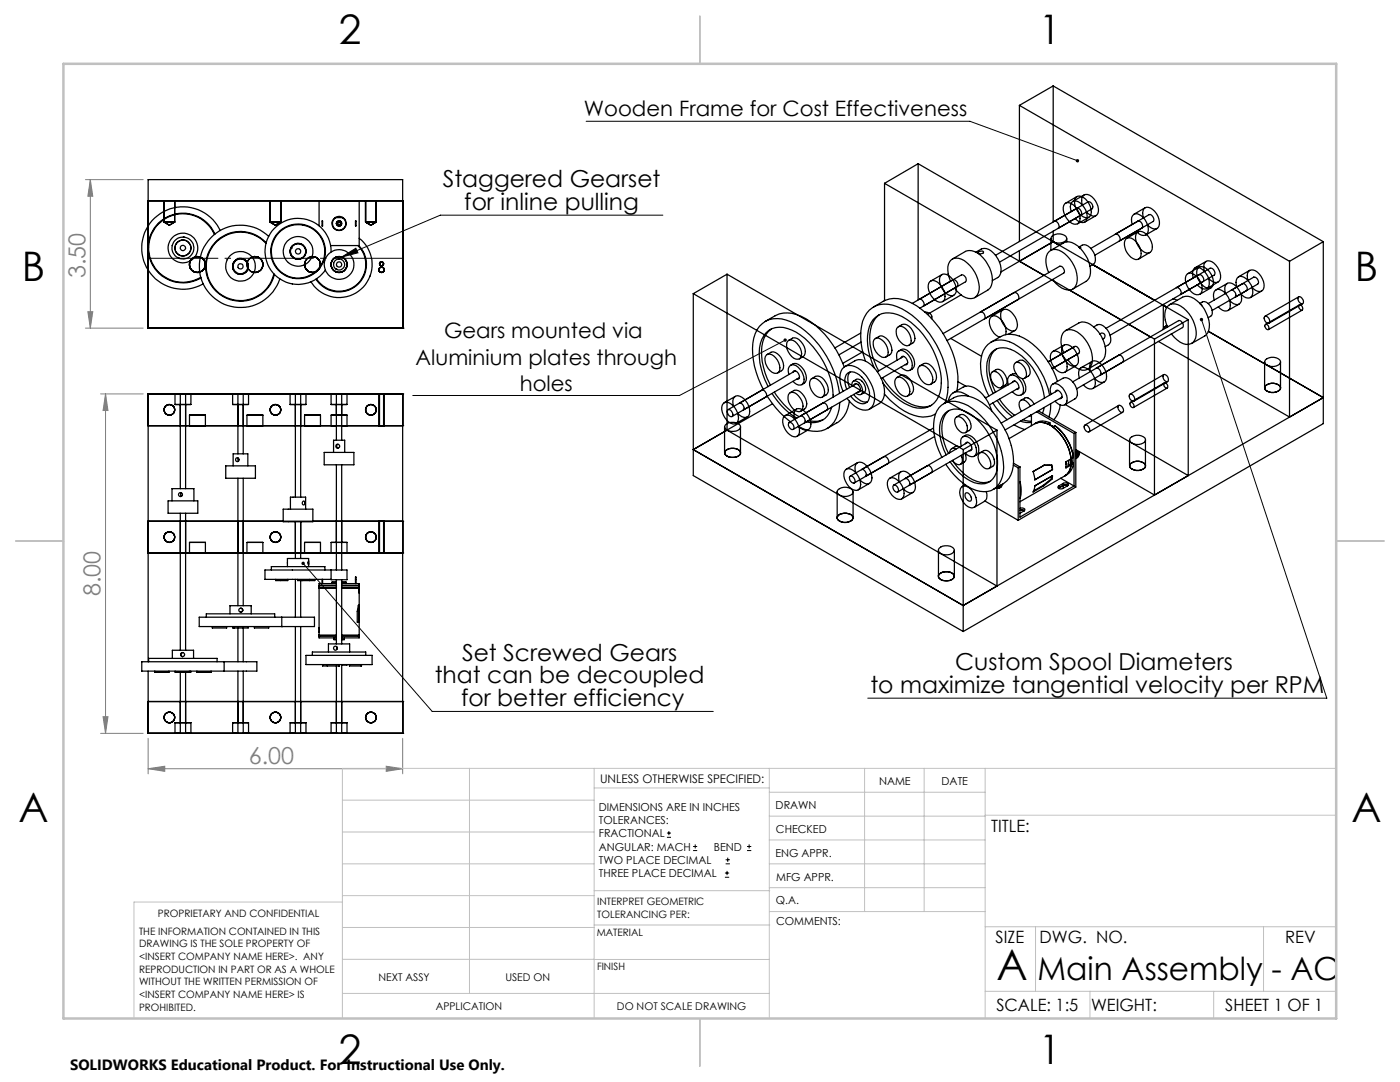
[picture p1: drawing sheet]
<svg xmlns="http://www.w3.org/2000/svg" width="279mm" height="216mm" viewBox="0 0 279 216" stroke-linecap="round" stroke-linejoin="round" font-family="sans-serif">
<g fill="none" stroke="#000" stroke-width=".25">
<path d="M210.2 17.1l53.9 31.1M210.2 17.1v27.2M210.2 17.1l-6.8 3.9M176.5 36.6l53.9 31.1M176.5 36.6v23.4M183.2 32.7l53.9 31.1M183.2 32.7v27.1M183.2 32.7l-6.7 3.9M203.4 21l54 31.1M203.4 21v27.2M214.7 39.4a1.63 1.63 0 0 1 2.3 .8 2.91 2.91 0 0 1 .6 2.9 1.4 1.4 0 0 1-2.2-.4 2.96 2.96 0 0 1-.7-3.3zM214.9 39.2l-2.2 1.3"/>
<path d="M216.4 38.9l-2.3 1.3M29.6 40.1h50.8M32.7 44.3h2.2zM32.7 40.1v4.2M34.9 40.1v4.2l-1.1 .6-1.1-.6M35.6 51.5h.1M36.6 47.3h.1M38 52.1a1.6 1.6 0 0 0 1 2.2 1.6 1.6 0 0 0 2-1.5M38.9 51.3a1.6 1.6 0 0 1 2.1 1.5M42.8 46.8a6.8 6.8 0 0 0-9.3-3.5 6.8 6.8 0 0 0-3 9.5 6.8 6.8 0 0 0 9.6 2.5M42.9 46.7a7 7 0 0 0-9.5-3.5 7 7 0 0 0-3 9.6 7 7 0 0 0 9.7 2.7M44 46a8.2 8.2 0 0 0-11.2-3.9 8.2 8.2 0 0 0-3.5 11.3 8.2 8.2 0 0 0 11.3 3.3"/>
<path d="M47 54.2v.1M48.3 51.7h.1M50.3 51.3a1.59 1.59 0 0 1 2.2 1.5M52.5 52.8a1.58 1.58 0 0 1-1.8 1.6M53.1 48.6a6.8 6.8 0 0 0-10.6 .5 6.8 6.8 0 0 0 2.6 10.2 6.8 6.8 0 0 0 9.5-4.7M53.1 48.4a7 7 0 0 0-10.7 .6 7 7 0 0 0 2.7 10.4 7 7 0 0 0 9.7-4.6M53.6 47.2a8.2 8.2 0 0 0-12.4 1.3 8.2 8.2 0 0 0 3.2 12.1 8.2 8.2 0 0 0 11.4-5M53.9 44.3h2.1zM53.9 40.1v4.2M56 40.1v4.2l-1 .6-1.1-.6M58.1 49.5h.1M60.3 51.4h.1"/>
<path d="M62.3 51.2a1.6 1.6 0 0 1 1.7 1.6M63.7 45v-4.9h8v8.9h-5.7M64 52.8a1.59 1.59 0 0 1-1.6 1.6 1.59 1.59 0 0 1-1.6-1.6M64.3 44.1h.1v1h-.1zM66.1 50.3a6.6 6.6 0 0 0-8.6-6.4 6.6 6.6 0 0 0-3.3 10.2 6.6 6.6 0 0 0 10.7-.2M66.9 43.4l.8-.2 .8 .2M66.9 43.4a1.41 1.41 0 0 0-.3 2.1 1.41 1.41 0 0 0 2.1 0 1.41 1.41 0 0 0-.2-2.1M66.9 43.4h.1M67 53.7h.1M67 43.4a1.34 1.34 0 0 0-.3 2 1.34 1.34 0 0 0 2 0 1.34 1.34 0 0 0-.4-2M67 43.4h1.3M67.6 51.7h.1"/>
<path d="M68.3 43.4h.2M70.9 44.1h.1v1h-.1zM71.4 49a5.3 5.3 0 0 1-.4 7.9 5.3 5.3 0 0 1-7.8-1.3M71.6 49a5.5 5.5 0 0 1-.6 8.1 5.5 5.5 0 0 1-7.9-1.4M71.7 47.6a6.6 6.6 0 0 1 .4 10.1 6.6 6.6 0 0 1-10-1.5M73 44.3h2.1zM73 40.1v4.2M75.1 40.1v4.2l-1.1 .6-1-.6M138.4 58.6v36.3l53.8 31.1M138.4 58.6l53.8 31.1M145.1 54.7l53.9 31.1M145.1 54.7v31.1"/>
<path d="M145.1 54.7l-6.7 3.9M183.5 59.7a.92 .92 0 0 1 .8 1.4M185.6 56.2a1.67 1.67 0 0 1 2.2 .8 2.9 2.9 0 0 1 .6 2.9 1.18 1.18 0 0 1-1.8 0 2.94 2.94 0 0 1-1-3.7zM187.8 54.9a1.62 1.62 0 0 1 2.3 .8 2.77 2.77 0 0 1 .5 2.9 1.39 1.39 0 0 1-2.1-.4 2.8 2.8 0 0 1-.7-3.3zM188 54.8l-2.3 1.3M189.7 56.1a4.4 4.4 0 0 1-.2-3.9 2.05 2.05 0 0 1 2.9-.2 6.9 6.9 0 0 1 3 5.9 1.79 1.79 0 0 1-2.7 1.5 6.1 6.1 0 0 1-2.2-1.9M190.1 51.7l2.6-1.5a3 3 0 0 1 3.5 1.3 6 6 0 0 1 1.7 5.4l-.2 .5-.6 .5-2.6 1.5M190.2 55.8a.92 .92 0 0 1 .8 1.4M190.4 58.9l-2.3 1.3M191.8 58.8l-6.7 3.9M194.8 50.3a2.28 2.28 0 0 1 3.5 .3 4 4 0 0 1 1.2 4.5l-1.5 .9M195.2 50.4a.77 .77 0 0 1 1.1-.1 .7 .7 0 0 1-1.1 .1z"/>
<path d="M198.7 50.9l18.4-10.6a.91 .91 0 0 1 .8 1.4l-18.4 10.6M202.4 58.4a.92 .92 0 0 1 .8 1.4l-6.7 3.8a.92 .92 0 0 0-.8-1.3M203.4 50v2.1M209.3 54.4a4 4 0 0 1 .1-4.2 2.28 2.28 0 0 1 3 .4 6.5 6.5 0 0 1 2.5 6 1.66 1.66 0 0 1-2.5 1.1 5.3 5.3 0 0 1-2.3-1.9M209.7 50l2.6-1.5a2.45 2.45 0 0 1 2.8 .6 6.5 6.5 0 0 1 2.4 6l-.5 .9-2.9 1.7M209.7 47.6v2.4M209.9 47.2a2.02 2.02 0 0 1 3 .2 1.37 1.37 0 0 1-1.8 1.1 1.22 1.22 0 0 1-1.3-1.1zM209.9 55.9l.4 .2M210.2 48.2l-10.4 6.1M210.2 48.2l1.2 .8M210.2 46.1v2.1M212.5 40.6a1.68 1.68 0 0 1 2.3 .9 2.77 2.77 0 0 1 .5 2.9 1.39 1.39 0 0 1-2.2-.5 2.84 2.84 0 0 1-.6-3.3z"/>
<path d="M212.9 47.6v.7M213.8 42.2a1.45 1.45 0 0 1 .6-2.1 2.75 2.75 0 0 1 2.5 2.3 1.59 1.59 0 0 1-.5 2 1.84 1.84 0 0 1-1.8-.8M214.9 41.6a.92 .92 0 0 1 .8 1.3l-4.5 2.6a.92 .92 0 0 0-.8-1.3M215.3 49.3a1.56 1.56 0 0 1 2.6 .5 2.52 2.52 0 0 1 .5 2.8l-.9 .5M215.3 49.4h.4l-.2 .2M216 40.9a1.42 1.42 0 0 1 .6-2.1 2.75 2.75 0 0 1 2.5 2.3 1.59 1.59 0 0 1-.5 2 1.84 1.84 0 0 1-1.8-.8M217.3 43.4l-2.2 1.3M217.7 49.6l11.6-6.8a.92 .92 0 0 1 .8 1.4l-11.6 6.7M218.7 43l-2.2 1.3M222.6 46.7l4.5-2.6a.92 .92 0 0 1 .8 1.4l-4.5 2.6a.92 .92 0 0 0-.8-1.4zM224.7 47.7a1.59 1.59 0 0 1 2.2 .8 2.85 2.85 0 0 1 .6 2.9 1.14 1.14 0 0 1-1.8 0 3.1 3.1 0 0 1-1-3.7zM226 44.8a1.34 1.34 0 0 1 1-2.1 3.3 3.3 0 0 1 2.1 3.7 1.19 1.19 0 0 1-2.1 0l-.2-.3"/>
<path d="M226.9 46.4a1.67 1.67 0 0 1 2.3 .8 2.77 2.77 0 0 1 .6 2.9 1.13 1.13 0 0 1-1.8 0 2.94 2.94 0 0 1-1.1-3.7zM227.1 46.2l-2.2 1.4M228.2 43.5a1.48 1.48 0 0 1 .6-2.2 3 3 0 0 1 2.3 4.1 1.49 1.49 0 0 1-2.1-.6M228.5 41.5l-2.2 1.3M229.5 50.4l-2.2 1.3M230.9 45.6l-2.2 1.3M234.1 59.7l.8 .2M236.9 54.7a1.68 1.68 0 0 1 2.2 .8 2.77 2.77 0 0 1 .6 3 1.39 1.39 0 0 1-2.2-.5 2.84 2.84 0 0 1-.6-3.3zM238.2 55.5a1.48 1.48 0 0 1 .6-2.2 3.2 3.2 0 0 1 2.4 3.8 1.19 1.19 0 0 1-2.1-.1l-.2-.2M239.1 53.4a1.63 1.63 0 0 1 2.3 .9 2.91 2.91 0 0 1 .6 2.9 1.39 1.39 0 0 1-2.2-.5 2.89 2.89 0 0 1-.7-3.3zM239.3 53.3l-2.2 1.3M240.1 56.2a.92 .92 0 0 0-.8-1.4l-4.5 2.6a.92 .92 0 0 1 .8 1.4"/>
<path d="M240.4 54.2a1.44 1.44 0 0 1 .6-2.2 3.2 3.2 0 0 1 2.5 3.8 1.23 1.23 0 0 1-2.1 0l-.2-.2M240.7 52.1l-2.2 1.3M241.7 57.4l-2.3 1.3M242.4 59.9l-.1-.2a1.31 1.31 0 0 1 .8-2 3.2 3.2 0 0 1 2.3 4 1.18 1.18 0 0 1-1.8-.1l-.5-.4M243.1 56.3l-2.2 1.3M244.6 58.6l-.1-.2a1.59 1.59 0 0 1 .5-1.9 2.85 2.85 0 0 1 2.8 2.6 1.33 1.33 0 0 1-.8 1.7 2 2 0 0 1-1.6-.9M244.9 56.6l-2.2 1.3M246.8 57.3a1.48 1.48 0 0 1 .6-2.2 3.2 3.2 0 0 1 2.5 3.8 1.19 1.19 0 0 1-2.1-.1l-.2-.2M248 56.6a.92 .92 0 0 1 .7 1.4l-2.2 1.3a.92 .92 0 0 0-.8-1.4M249.1 56a1.39 1.39 0 0 1 .6-2.1 2.75 2.75 0 0 1 2.5 2.3 1.59 1.59 0 0 1-.5 1.9 1.84 1.84 0 0 1-1.8-.7M249.4 53.9l-2.2 1.3M250.2 55.3l-9.1 5.3"/>
<path d="M250.2 55.3h.1M250.2 55.3a.92 .92 0 0 1 .8 1.4l-9.1 5.2M251.8 58.1l-2.2 1.3M257.4 52.1v31.1M259.2 59.2a.92 .92 0 0 1 .8 1.4 .92 .92 0 0 1-.8-1.4zM259.2 59.2l-6.8 3.9M264.1 48.2v36.3l-71.9 41.5M264.1 48.2l-6.7 3.9M29.6 78.6h.1M29.6 65.5h.1M29.6 65.5v-29.7h50.8v29.7M29.6 78.6h50.8"/>
<path d="M29.6 78.6v53.4M29.6 65.5h50.8M34.9 78.6h3.2h-1.1M34.9 78.6h1.1M34.9 78.6v2.1M36 78.6h1M36 78.6v18.9M37 78.6v18.9M38.1 78.6v2.1M46.4 78.6h3.2h-1.1M46.4 78.6h1.1M46.4 78.6v2.1"/>
<path d="M47.5 78.6v12M47.5 78.6h1M48.5 78.6v12M49.6 78.6v2.1M57.9 78.6h3.2h-1.1M57.9 78.6h1M57.9 78.6v2.1M58.9 78.6h1.1M58.9 78.6v20.6M60 78.6v20.6M61.1 78.6v2.1M66.1 78.6h3.2h-1.1"/>
<path d="M66.1 78.6h1M66.1 78.6v2.1M67.1 78.6h1.1M67.1 78.6v9.2M68.2 78.6v9.2M69.3 78.6v2.1M75.6 78.6h1.1zM75.6 78.6v6.3M75.7 78.6h.9zM75.7 78.6v6.3M76.6 78.6v6.3M76.7 78.6v6.3"/>
<path d="M80.4 78.6h.1M80.4 65.5h.1M80.4 78.6v67.7M146.8 79.1l-2.3 1.3M152 77.9a.92 .92 0 0 1 .8 1.3l-4.5 2.6a.9 .9 0 0 0-.7-1.3M152.3 77.7a15.6 15.6 0 0 1-1.9-10.2 4.7 4.7 0 0 1 6.6-3.6 16.7 16.7 0 0 1 9.2 9.6 17.3 17.3 0 0 1 1.3 5M152.7 64.1a6.3 6.3 0 0 1 6.2-1.3 17.2 17.2 0 0 1 9.6 10.4M153 70.8a1.31 1.31 0 0 1 1.8 .6 2.68 2.68 0 0 1 .7 2.8 1.11 1.11 0 0 1-1.8-.2 2.93 2.93 0 0 1-.9-2.9zM153.1 70.7l.7-.4a1.77 1.77 0 0 1 2.1 1.1 2 2 0 0 1 .1 2.6l-.8 .4M153.1 79.1l.1 .1a17.9 17.9 0 0 0 4.6 4.9M153.3 77.2a13.4 13.4 0 0 1-1.5-8.7 3.9 3.9 0 0 1 5.3-3 12.6 12.6 0 0 1 6.6 5.6 14.8 14.8 0 0 1 2.6 8.1M153.9 65.7a5.6 5.6 0 0 0-1.9 5.4 14.8 14.8 0 0 0 1.7 5.8"/>
<path d="M154.1 78.5l.3 .5a14.2 14.2 0 0 0 4.6 4.4M154.6 78.2l.3 .6a14.6 14.6 0 0 0 4.6 4.3M157.3 68a1.31 1.31 0 0 1 1.8 .6 2.26 2.26 0 0 1 .4 3 1.92 1.92 0 0 1-2.2-1.4 2.09 2.09 0 0 1 0-2.2zM157.4 67.9l.8-.4a1.75 1.75 0 0 1 2 1.1 1.81 1.81 0 0 1-.7 3M157.4 74.7a1.35 1.35 0 0 1 .6-1.9 2.73 2.73 0 0 1 2.4 2.4 1.08 1.08 0 0 1-.2 1.3 1.08 1.08 0 0 1-1.3 .2l-.6-.6M157.6 78.5a1.31 1.31 0 0 1 1.8 .5 2.26 2.26 0 0 1 .4 3.1 1.92 1.92 0 0 1-2.2-1.4 2.08 2.08 0 0 1 0-2.2zM157.7 78.4l.7-.5a1.75 1.75 0 0 1 2.1 1.2 1.81 1.81 0 0 1-.7 3M157.8 72.9a1.5 1.5 0 0 1 2.3 .5 2.68 2.68 0 0 1 .6 2.8l-.7 .6M158.3 74.3l.1-.3a1.11 1.11 0 0 1 1 1.6h-.4M158.7 74l-13.4 7.7M159.5 75.4l-13.4 7.7M161.9 75.6a1.63 1.63 0 0 1 2.1 1.1 1.89 1.89 0 0 1 .1 2.5 1.96 1.96 0 0 1-2.2-1.3 2.08 2.08 0 0 1 0-2.3z"/>
<path d="M162 75.6a1.64 1.64 0 0 1 2.8 .6 1.8 1.8 0 0 1-.7 3M168.3 78.1a4.9 4.9 0 0 1-.2-4.5 2.26 2.26 0 0 1 3.1-.2 7.5 7.5 0 0 1 3.3 6.7 1.94 1.94 0 0 1-2.9 1.5 5.8 5.8 0 0 1-2.5-2.1M168.6 73.1l2-1.1a2.74 2.74 0 0 1 3.1 .7 7.5 7.5 0 0 1 2.8 6.3 2.23 2.23 0 0 1-1 1.5l-2 1.1M169 77.7a2.81 2.81 0 0 1 .2-3.2 2.18 2.18 0 0 1 2.8 .7 4.6 4.6 0 0 1 1.3 4.8 1.7 1.7 0 0 1-2.6 0l-.9-.9M169.7 74.2a3 3 0 0 0-.2 3.1M170 77.1a.72 .72 0 0 1 .2-1 .72 .72 0 0 1 .9 .1 1.98 1.98 0 0 1 .8 2.5 .97 .97 0 0 1-1.1-.2M170.3 76.1l.6-.4a1.84 1.84 0 0 1 1.8 2.4l-.3 .3-.6 .3M170.4 78.7a2.87 2.87 0 0 0 2.7 1.5M170.4 76.8l.2-.2a1.07 1.07 0 0 1 1 1.6h-.4M170.9 76.6l-13.4 7.7M171.7 77.9l-13.4 7.8M171.8 66.5l-5.2 2.9"/>
<path d="M171.8 68.3l-4.4 2.5M172.2 70.2l-4 2.3M172.7 72.1a12.3 12.3 0 0 1-.2-8.8 4.7 4.7 0 0 1 6.6-2.1 17.5 17.5 0 0 1 9 10.1 12.4 12.4 0 0 1 .5 9.1M174.3 61.3a6.9 6.9 0 0 1 4.9-1.7 12.2 12.2 0 0 1 7.4 4.8 18.1 18.1 0 0 1 4.5 12.8l-.1 .8M174.5 73.4a10.9 10.9 0 0 1-.7-8.9 4 4 0 0 1 5.4-1.7 15.6 15.6 0 0 1 8.5 11.6 7.2 7.2 0 0 1-1.2 6 4.2 4.2 0 0 1-5.1 .5 12.7 12.7 0 0 1-5.2-4.5M174.6 67.6a1.81 1.81 0 0 1 2.2 1.2 1.76 1.76 0 0 1-.1 2.5 2.34 2.34 0 0 1-2.4-2.1 1.51 1.51 0 0 1 .3-1.6zM174.7 67.6l.7-.5a1.86 1.86 0 0 1 2.2 1.2 1.76 1.76 0 0 1-.8 2.9M175.5 62.8a5.4 5.4 0 0 0-1.9 4.9 14.3 14.3 0 0 0 1.8 6.3M176.1 75.4a13.1 13.1 0 0 0 6.6 5.6 4.5 4.5 0 0 0 3.2-.1M176.5 78.6a12.2 12.2 0 0 0 7.7 4.6 3.9 3.9 0 0 0 2.5-.6M178.9 75.4a1.78 1.78 0 0 1 2.2 1.2 1.81 1.81 0 0 1 0 2.5 2.11 2.11 0 0 1-2.2-1.6 1.9 1.9 0 0 1 0-2.1zM179 65.5a1.27 1.27 0 0 1 2.1 .5 2.57 2.57 0 0 1 .5 2.7 1.14 1.14 0 0 1-1.8-.4 2.72 2.72 0 0 1-.8-2.8z"/>
<path d="M179 75.3a1.58 1.58 0 0 1 2.5 .3 2.28 2.28 0 0 1 .4 3l-.7 .4M179 71.9a1.73 1.73 0 0 1 .4-1.9 2.27 2.27 0 0 1 2.5 1.9 1.34 1.34 0 0 1-.7 2.1 2.1 2.1 0 0 1-1.4-.8M179.3 65.2l.7-.4a1.84 1.84 0 0 1 2.1 1.2 1.76 1.76 0 0 1-.7 2.9M179.4 70l.4-.3a1.65 1.65 0 0 1 2 .9 2.5 2.5 0 0 1 .5 2.8l-.7 .5M179.8 71.4l.2-.3a1.1 1.1 0 0 1 .9 1.7h-.2M180.3 71.1l-5.2 3.1M181.1 72.5l-5.2 3M182.1 60.5l9.8-5.6a.92 .92 0 0 1 .8 1.3l-9.1 5.3M183.5 73.1a1.7 1.7 0 0 1 2.2 1.1 1.82 1.82 0 0 1 0 2.5 2.11 2.11 0 0 1-2.2-1.5 1.9 1.9 0 0 1 0-2.1zM183.6 73a1.58 1.58 0 0 1 2.5 .3 2.23 2.23 0 0 1 .4 2.9l-.8 .5M184.5 62.2h.1a1.28 1.28 0 0 1 1.3 1.1l-.1 .2M185.9 63.1v.5"/>
<path d="M188.2 66.6l23.3-13.5a.93 .93 0 0 1 .8 1.4l-23.3 13.4M189.7 67.5l6.2 3.6M190.2 78.4l2-1.1a3 3 0 0 1 3.3 .8 8.4 8.4 0 0 1 2.4 3.9M191.2 76.2l1.6 .8M193.3 79.1a2.63 2.63 0 0 0-3.5-.4l-.5 1.3M196.6 79.2l.1 .2M197.7 68.3a5.6 5.6 0 0 1 4.9-1.5 12.3 12.3 0 0 1 7.1 6.3l1.3 3M197.9 74.4a1.21 1.21 0 0 1 1.8 .7 1.59 1.59 0 0 1 .1 2.2 2 2 0 0 1-2.1-1.8v-.8zM198 74.2a1.46 1.46 0 0 1 1.5-.5 2.48 2.48 0 0 1 1.3 3l-1 .6M198.2 78.5a9.5 9.5 0 0 1-1-6.9 3.1 3.1 0 0 1 4.5-1.9 12.3 12.3 0 0 1 6.7 9.7M198.8 69.6a4.2 4.2 0 0 0-1.4 4.2 11.6 11.6 0 0 0 1.3 4.5M199 79.9a13.9 13.9 0 0 0 3 3.2"/>
<path d="M199.5 79.7a12.9 12.9 0 0 0 3 3.2M200 61.9a1.59 1.59 0 0 1 2.2 .9 2.55 2.55 0 0 1 .4 3.1 2.08 2.08 0 0 1-2.3-1.1 2.65 2.65 0 0 1-.3-2.9zM200.2 61.8l-2.3 1.3M200.7 66.8a3.3 3.3 0 0 0-2.3-3.8 1.29 1.29 0 0 0-.8 2 3.3 3.3 0 0 0 1.9 2.3M201.2 76.8a1.56 1.56 0 0 1 .4-1.9 2.76 2.76 0 0 1 2.7 3 .98 .98 0 0 1-.6 1 .98 .98 0 0 1-1.1-.3l-.6-.4M202 76.3l.1-.2a1.04 1.04 0 0 1 1.1 1.5l-.4 .1M202.5 72.5a1.29 1.29 0 0 1 1.9 .7 1.68 1.68 0 0 1 .1 2.3 2.17 2.17 0 0 1-2.1-2.7zM202.5 76l-5.8 3.4M202.6 65.9l-1.4 .8M202.7 72.4a1.46 1.46 0 0 1 1.4-.5 2.45 2.45 0 0 1 1.3 3l-.9 .6M202.8 74.6a1.34 1.34 0 0 0-1.3 .3M203.3 77.4l-5.8 3.4"/>
<path d="M203.8 79.9a1.46 1.46 0 0 1 1.4-.5l.7 .5 .5 .7M204 75.5v.1a2.33 2.33 0 0 1 .4 2.8l-.6 .4M209.2 72.2l5.3-3.1a.9 .9 0 0 1 .8 1.4l-5.3 3.1M209.5 78.8a15.2 15.2 0 0 0-8-10.6 3.9 3.9 0 0 0-5.7 3.4 13.1 13.1 0 0 0 1.5 7.4M209.8 78.7a1.47 1.47 0 0 1 .7-2.2 3.3 3.3 0 0 1 2.3 3.9 1.05 1.05 0 0 1-1.7 .1l-.5-.5M209.9 70.3a1.67 1.67 0 0 1 2.3 .8 2.55 2.55 0 0 1 .3 3.2 1.97 1.97 0 0 1-2.3-1.2 2.47 2.47 0 0 1-.3-2.8zM210.1 76.7l2.1-1.2a2.07 2.07 0 0 1 2.3 1.2 2.23 2.23 0 0 1 0 2.9l-2 1.2M210.6 78.2l.1-.2a1.07 1.07 0 0 1 1.1 1.4l-.3 .2M211.1 77.9l-11.3 6.5M211.9 79.3l-11.3 6.5M212.2 69a1.68 1.68 0 0 1 2.3 .8 2.77 2.77 0 0 1 .5 2.9 1.39 1.39 0 0 1-2.2-.5 2.84 2.84 0 0 1-.6-3.2zM212.3 70.4a4 4 0 0 1 .1-4.3 2.42 2.42 0 0 1 3.1 .5 6.6 6.6 0 0 1 2.4 6 1.86 1.86 0 0 1-3.1 .8l-1.1-.9-.6-.7"/>
<path d="M212.4 68.9l-2.3 1.2M212.7 66l2.6-1.5a2.5 2.5 0 0 1 2.8 .6 6.4 6.4 0 0 1 2.4 6l-.5 .9-2.9 1.7M214.1 76.2l21.1-12.2a.9 .9 0 0 1 .8 1.4l-21.1 12.2M214.7 73l-2.2 1.3M215.4 75.4v-.1a1.59 1.59 0 0 1 .5-2 2.52 2.52 0 0 1 2.5 2.1 1.93 1.93 0 0 1-.2 2.1 1.55 1.55 0 0 1-2-.7M217.7 74.1l-.1-.1a1.59 1.59 0 0 1 .5-2 2.32 2.32 0 0 1 2.3 1.6 2.21 2.21 0 0 1 0 2.6 1.58 1.58 0 0 1-2-.7M218 72.1l-2.3 1.3M218.3 65.2a1.45 1.45 0 0 1 2.3 .2 3.3 3.3 0 0 1 1 2.9l-.4 .5-.6 .4M218.8 73.5a.92 .92 0 0 1 .8 1.4M219.5 66.7a.55 .55 0 0 1 1 .1 .55 .55 0 0 1-.5 .8M220.3 76.2l-2.2 1.3M220.7 65.5l20.8-12a.92 .92 0 0 1 .8 1.4l-20.8 12"/>
<path d="M223.3 70.9a.92 .92 0 0 1 .7 1.3M225.3 64.7l4.3 2.5M225.5 78.7a.92 .92 0 0 1 .8 1.3 .92 .92 0 0 1-.8-1.3zM230.4 67.7v31.1M231.2 68.1l26.2 15.1M232.2 60.7v5M232.2 60.7l.7 .6-.9-.4M232.2 74.8a.92 .92 0 0 1 .8 1.3 .92 .92 0 0 1-.8-1.3zM232.2 74.8l-6.7 3.9M232.3 65.3l.6-.3a.95 .95 0 0 0-.7 .7zM232.3 76.4a.67 .67 0 0 1 .6 1 .69 .69 0 0 1-.6-1zM232.3 76.4l-6.7 3.9"/>
<path d="M232.9 77.4l-6.7 3.9M233 65.3a3.9 3.9 0 0 1 .1-4.3 2.35 2.35 0 0 1 3.1 .5 6.6 6.6 0 0 1 2.4 6 1.89 1.89 0 0 1-3.1 .8l-1.7-1.7M233 76.1l-6.7 3.9M233.4 60.8l2.6-1.5a2.5 2.5 0 0 1 2.8 .7 6.9 6.9 0 0 1 2.5 5.3 2.1 2.1 0 0 1-.8 1.7l-2.7 1.5M237.1 63.8l-6.7 3.9M237.1 63.8v31.1M239.5 60.5a1.19 1.19 0 0 1 1.9 .4 1.7 1.7 0 0 1 .2 2.2l-.5 .3M239.5 60.7h.2l.1 .3M241.2 66.1l22.9 13.2M247.3 60.7l-2.2 1.2M252.4 72.2v5.2M252.4 63.1a.92 .92 0 0 1 .9 1.4 .92 .92 0 0 1-.9-1.4z"/>
<path d="M252.4 64.8a.56 .56 0 0 1 .7 .3 .56 .56 0 0 1-.1 .7l-.4-.4zM252.6 77a2.07 2.07 0 0 1 3 .3 1.43 1.43 0 0 1-1.9 1 1.22 1.22 0 0 1-1.3-1zM252.6 71.8a2.07 2.07 0 0 1 3 .3 1.43 1.43 0 0 1-1.9 1 1.22 1.22 0 0 1-1.3-1zM255.6 72.2v5.2M259.2 61a.56 .56 0 0 1 .7 .2 .56 .56 0 0 1-.1 .7l-.5-.4zM259.3 60.9l-6.7 3.8M259.9 61.9l-6.7 3.9M260 60.6l-6.7 3.9M264.1 79.3l-71.9 41.5M264.1 79.3l-6.7 3.9M29.6 84.9h.1M29.6 84.9h50.8"/>
<path d="M33.5 99.9h6v2.5h-6zM34.3 99.9v-2.4h4.4v2.4M34.9 80.7h3.2zM36 84.9h1M36.2 98.4l-.1 .2 .1 .4M37.8 82.8h3.2zM37.8 84.9h3.2zM37.8 82.8v2.1M41 82.8v2.1M45 93h6v2.4h-6zM46.4 80.7h3.2zM46.5 93v-2.4h3v2.4"/>
<path d="M47.5 84.9h1M47.5 95.4v25.5M47.6 91.4v.6M48.5 95.4v25.5M49.3 82.8v2.1M49.3 82.8h3.2zM49.3 84.9h3.2zM52.5 82.8v2.1M57.9 80.7h3.2zM58.9 84.9h1.1M60.8 82.8h3.2zM60.8 84.9h3.2z"/>
<path d="M60.8 82.8v2.1M64 82.8v2.1M64.7 90.3h5.9v2.4h-5.9zM66.1 80.7h3.2zM66.1 82.8v2.1M66.1 82.8h3.2zM66.6 90.3v-2.5h2.2v2.5M67.1 84.9h-1h3.2M67.1 92.7v21M67.5 88.7a.43 .43 0 0 0-.3 .3 .43 .43 0 0 0 .3 .4M68.2 84.9h1.1M68.2 92.7v21"/>
<path d="M69.3 82.8v2.1M75.6 84.9h1.1zM75.7 84.9h.9zM80.4 84.9h.1M138.4 89.7l53.8 31.1M144.4 80.5a1.28 1.28 0 0 1 1.8 .4 3.1 3.1 0 0 1 1 3.3 1.12 1.12 0 0 1-1.8 0 3 3 0 0 1-1-3.7zM144.6 85.2v5.1M144.8 90a2.11 2.11 0 0 1 3 .2 1.38 1.38 0 0 1-1.9 1.1 1.2 1.2 0 0 1-1.3-1.1zM144.8 84.8a2.11 2.11 0 0 1 3 .2 1.38 1.38 0 0 1-1.9 1.1 1.2 1.2 0 0 1-1.3-1.1zM145.1 85.8l53.9 31.1M145.1 85.8l-6.7 3.9M145.3 81.8a.92 .92 0 0 1 .8 1.3 .92 .92 0 0 1-.8-1.3z"/>
<path d="M146.4 81.1v-.1a1.31 1.31 0 0 1 .8-2 3.2 3.2 0 0 1 2.2 3.9 1.18 1.18 0 0 1-1.8 0l-.4-.4M147.8 85.2v5.1M149.2 83.2l-2.3 1.3M154.2 80.6l-15.8 9.1M156.5 83.1a1.61 1.61 0 0 1 2.3 .8 2.77 2.77 0 0 1 .5 2.9 1.07 1.07 0 0 1-1.7-.1 2.9 2.9 0 0 1-1.1-3.6zM157.5 84.3a.91 .91 0 0 1 .8 1.4 .91 .91 0 0 1-.8-1.4zM158.6 83.6v-.1a1.29 1.29 0 0 1 .8-2 3.2 3.2 0 0 1 2.2 4 1.39 1.39 0 0 1-2.2-.5M159 81.6l-2.3 1.3M159.7 83l4.5-2.6a.92 .92 0 0 1 .8 1.4l-4.5 2.6a.92 .92 0 0 0-.8-1.4zM161.3 85.8l-2.2 1.3M164.3 83.7a4.2 4.2 0 0 1-2.9 .2M166 81.2a3.9 3.9 0 0 1-5.1 3"/>
<path d="M167.1 98.1v5.2M167.3 97.7a2.02 2.02 0 0 1 2.9 .3 1.37 1.37 0 0 1-1.8 1.1 1.28 1.28 0 0 1-1.3-1.1zM167.6 80.3a5.9 5.9 0 0 1-3 5.4 6.3 6.3 0 0 1-5.3-.6M168.7 93.8a1.6 1.6 0 0 1 2.3 .8 2.91 2.91 0 0 1 .6 2.9 1.4 1.4 0 0 1-2.2-.5 2.87 2.87 0 0 1-.7-3.2zM169.5 80a5.6 5.6 0 0 1-2.5 4.3l-1.9 1.2M169.6 95.1l.2-.1a.93 .93 0 0 1 .6 1.4l-.4-.1a.98 .98 0 0 1-.4-1.2zM170.3 98.1v5.2M170.8 94.4l-.1-.2a1.29 1.29 0 0 1 .9-2 3.2 3.2 0 0 1 2.2 4 1.14 1.14 0 0 1-1.8-.1l-.4-.4M171.1 92.3l-2.2 1.3M171.9 93.7l4.5-2.6a.92 .92 0 0 1 .8 1.4l-4.5 2.6a.92 .92 0 0 0-.8-1.4zM173.5 96.4l-2.2 1.4M177.4 95.6a1.28 1.28 0 0 1 1.9 .4 3.1 3.1 0 0 1 .9 3.3 1.4 1.4 0 0 1-2.2-.5 2.87 2.87 0 0 1-.6-3.2z"/>
<path d="M178.3 96.9l.1-.1a.9 .9 0 0 1 .7 1.4 .94 .94 0 0 1-.8-1.3zM179.5 96.2l-.1-.2a1.65 1.65 0 0 1 .5-1.9 2.22 2.22 0 0 1 2.3 1.5 2.14 2.14 0 0 1 0 2.6 1.91 1.91 0 0 1-1.9-.7M179.8 94.1l-2.2 1.3M182.2 98.2l-2.2 1.4M185.9 94.3a.92 .92 0 0 0-.8-1.4l-4.5 2.6a.92 .92 0 0 1 .8 1.4M186.3 85.4l-16.6 9.6M186.5 87.1l-16 9.3M188 91.3a12.3 12.3 0 0 1-1.3-8.6 3.8 3.8 0 0 1 5.6-2.2 14.8 14.8 0 0 1 7.9 13.7 4.1 4.1 0 0 1-3.1 3.9 7.1 7.1 0 0 1-5.8-2.4l-1.6-1.7-.9-1.4M188.3 80.5a6.4 6.4 0 0 1 4.3-1.5 10.3 10.3 0 0 1 6.6 4.5 14.7 14.7 0 0 1 3 9.5 4.4 4.4 0 0 1-2 3.5l-1.9 1.1M188.8 90.8a8.9 8.9 0 0 1-.9-7.3 3.2 3.2 0 0 1 4.7-1.4 12.3 12.3 0 0 1 6.4 11.5 3.2 3.2 0 0 1-4.6 2.7 10.3 10.3 0 0 1-4.8-4.2M189.4 81.9a4.7 4.7 0 0 0-1.4 4.7 12.3 12.3 0 0 0 1.3 3.9M190.2 92a8.7 8.7 0 0 0 6.1 4.3l1.3-.3"/>
<path d="M190.7 83.4a1.23 1.23 0 0 1 1.8 .6 1.66 1.66 0 0 1 .2 2.3 1.69 1.69 0 0 1-1.9-1.2 1.9 1.9 0 0 1-.1-1.7zM190.8 89.6a.79 .79 0 0 0-.9-.1 .79 .79 0 0 0-.4 .8M190.9 83.2l.7-.4a1.92 1.92 0 0 1 2.1 1.7 1.13 1.13 0 0 1-.3 1.4l-.7 .4M191.5 89.2l-.6-.2-1 .5M191.8 90.8a1.2 1.2 0 0 1-.4 1.9 1.85 1.85 0 0 1-1.3-.8M191.8 89v-.1a1.41 1.41 0 0 1 .6-1.8 2.87 2.87 0 0 1 2.5 2.7 1.05 1.05 0 0 1-.5 1.3 1.05 1.05 0 0 1-1.4-.3l-.3-.4M191.9 97.2a1.81 1.81 0 0 1 2.3 1 2.66 2.66 0 0 1 .4 2.9 1.58 1.58 0 0 1-2.2-.7 2.61 2.61 0 0 1-.5-3.2zM192.2 87.1a1.46 1.46 0 0 1 2.2 .4 2.57 2.57 0 0 1 .6 3.2l-.6 .4M192.2 89.7v36.3M192.6 90.4a1.59 1.59 0 0 1-.2 1.8l-.7 .4M192.7 88.5l.2-.2a1.1 1.1 0 0 1 .8 1.6h-.2M192.7 96.7l-.7 .4"/>
<path d="M192.8 98.4a1.11 1.11 0 0 1 .9 1.6 1.08 1.08 0 0 1-.9-1.6zM193.1 88.3l-14.7 8.5M194 89.6l-14.9 8.6M195.4 90.6a.94 .94 0 0 1 1.5 .2 2.31 2.31 0 0 1 .7 2.5 .94 .94 0 0 1-1.6-.3 2.31 2.31 0 0 1-.6-2.4zM195.6 90.3l.7-.4a1.69 1.69 0 0 1 1.9 1.3 1.62 1.62 0 0 1-.1 1.9l-.7 .4M196.6 100l6.6 3.8M196.8 98.1a1.71 1.71 0 0 1-.3 1.9l-2.1 1.2M198.2 80.4a14.5 14.5 0 0 0 2.8 3.3M199 85.8l-6.8 3.9M199 85.8v31.1M199.7 96.8a.65 .65 0 0 1-.9 .6 .6 .6 0 0 0 .9-.6M200.1 96.6l-.3 .5-.4 .3"/>
<path d="M202.2 92.8l1 .5M202.2 92.4l1.4 .8M202.4 84.8l2.1 .9M203.2 93.3v10.5M203.6 96.1v.2a6 6 0 0 1 0 3.2M203.6 93.2l-.4 .1M203.6 93.2v10l10.7-6.2M203.7 84a4.1 4.1 0 0 0 2.1 .3M204.1 83.7l1.7 .4M205.6 83l.2-.2v2.1M205.6 81.1l-.1-.3a1.68 1.68 0 0 0-1.7-1 1.64 1.64 0 0 0 0 2.3M205.7 82.8l-.3 .2"/>
<path d="M206.6 84.5a2.79 2.79 0 0 1 2.6 .1M206.6 84.5l-5.2 3M206.9 82.2l7.4 4.3M207.2 82l7.5 4.3M208.1 96.9h.2M208.3 92.9h.1M208.4 92.9l-2.2 1.2M208.4 81.3l-.3 1.1M209.2 84.6l.7 .5M209.2 84.6h.1M209.3 84.6l.7 .5M209.4 84.3l-.4 .3a2.69 2.69 0 0 0-2.4-.1"/>
<path d="M209.4 84.3l.1 .5M209.4 84.3a2.73 2.73 0 0 0-2.8 .2M209.5 92.8l-1.1 .1M209.7 80.6v1.1l-.4 1.5M209.8 95.6h.1M209.8 92.8l.2 .9M209.9 85.1a9.4 9.4 0 0 1 3.9 6.4l-1.1 .6v1.3l1.1-.6M209.9 95.6l-1.6 1.3M209.9 85.1l.2 .1M210 94.9l-.1 .7M210 94.9l-3.5 2-.3 1.3 2.1-1.3M210 93.7l-3.5 2-.3-1.6"/>
<path d="M210 93.7l-.1-.9h-1.5l-2.2 1.3M210 94.9l-.2 .6-1.6 1.3-1.9 1.2M210.1 85.2h.1M210.1 85.2a9.1 9.1 0 0 1 3.6 7.7 2.66 2.66 0 0 1-1.2 2M210.5 84.9a9.9 9.9 0 0 1 3.7 6.4M210.5 84.9a9.3 9.3 0 0 1 3.7 6.4M210.5 84.9l-.4 .3M211.3 97.4l1.1-.6 .7 .1-.2-.1a1.81 1.81 0 0 0-1.6 .6zM211.3 97.4h-.1M211.3 97v.5M211.6 80.8a4.9 4.9 0 0 1-1.3 2.9M211.7 95.4l2.6 1.6"/>
<path d="M212.2 96.4h.7l.3 .3-.2 .2-1.1 .6h-.6l-.2-.3 .2-.2M212.2 96.4l-.9 .6M212.2 96.4v1M212.5 94.9l-8.9 5.2M212.6 80.7l24.5 14.2M212.8 92.6h.1M212.8 92.1v.5M212.8 92.6h-.1M213.3 91.9v1M213.6 91.7v1M213.6 92.7l-.9 .5M213.6 92.7l.2 .1"/>
<path d="M213.8 92.8a2.69 2.69 0 0 1-1.3 2.1M214 92.3l.2 .2M214.2 91.3l-.2 .1v1.3l.2-.2M214.2 92.5a2.87 2.87 0 0 1-1.7 2.4M214.3 86.5v10.5M214.7 86.3v10.9l-11.5 6.6M214.7 86.3l-.4 .2M214.7 89.7l15.7 9.1M214.8 90.1l.5 .1M214.8 90.1l-.1 .1M214.8 90.1l.1 .1M214.9 90.2h.4a.87 .87 0 0 1-.6 1.3"/>
<path d="M214.9 90.2l-.2 .1M215.1 90.5l-.1 .3-.3 .3a.35 .35 0 0 0 .4-.2 .35 .35 0 0 0-.1-.4l-.3 .3M216.5 84.8a.92 .92 0 0 1 .8 1.4 .92 .92 0 0 1-.8-1.4zM223.1 81l.2-.1a.92 .92 0 0 1 .7 1.4 .96 .96 0 0 1-.9-1.3zM223.3 80.9l-6.8 3.9M224 82.3l-6.7 3.9M225.4 87.8v5.2M225.6 92.5a2.06 2.06 0 0 1 3 .3 1.43 1.43 0 0 1-1.8 1.1 1.28 1.28 0 0 1-1.3-1.1zM225.6 80.3a.69 .69 0 0 1 .6 1 .69 .69 0 0 1-.6-1zM225.6 87.3a2.06 2.06 0 0 1 3 .3 1.43 1.43 0 0 1-1.8 1.1 1.28 1.28 0 0 1-1.3-1.1zM228.6 87.8v5.2M237.1 94.9l-6.7 3.9"/>
<path d="M29.6 104h.1M29.6 110.3h.1M29.6 104h50.8M29.6 110.3h50.8M36 110.3h1M36 104h1M36 102.4v27.4M37 102.4v27.4M37.8 110.3h3.2zM37.8 108.2h3.2zM37.8 108.2v2.1M41 108.2v2.1"/>
<path d="M47.5 110.3h1M47.5 104h1M49.3 108.2v2.1M49.3 110.3h3.2zM49.3 108.2h3.2zM52.5 108.2v2.1M54.2 113.7v-.6h10.6v.6M55 115.6v.3h2.4v-.3M56.5 101.6h5.9v2.5h-5.9zM57.4 113.1v-1.7h4.2v1.7M58 101.6v-2.4h3v2.4M58.9 110.3h1.1"/>
<path d="M58.9 104.1v7.3M58.9 115.6v7.6M59.4 115.6v.3h2.4M60 104.1v7.3M60 115.9v7.3M60.5 100a.34 .34 0 0 1 .4 .4 .34 .34 0 0 1-.5 .3l-.1-.4zM60.8 108.2h3.2zM60.8 110.3h3.2zM60.8 108.2v2.1M61.6 111.9v.8l-.1-.4zM61.8 115.6v.3M62.8 115.6v.3h-1"/>
<path d="M63.7 117.3h3.4M63.7 116.8h3.4M63.7 116.9h3.5M63.7 116.9v.2M63.8 116.8l-.1 .1M64 108.2v2.1M64.3 115.6h.1M64.3 115.6v.9M64.4 115.6v.9M66.1 113.7h-13.2v1.9h13.2M66.1 113.7h3.2v2h-3.2zM66.1 108.2v2.1"/>
<path d="M66.1 108.2h3.2zM66.3 116.2h.8M66.3 116.2v.3M67.1 116.1l-.8 .1M67.1 110.3h-1h3.2M67.1 104h1.1M67.1 116.5h-3.4v10.8h3.4M67.1 115.7v12.8M68.2 116.9h3.4M68.2 117.3h3.5M68.2 116.1l.9 .1M68.2 117.3h3.4l.1 1"/>
<path d="M68.2 110.3h1.1M68.2 116.2h.9M68.2 116.5h3.5v10.8h-3.5M68.2 115.7v12.8M68.2 116.8h3.5M69.1 116.2v.3M69.3 108.2v2.1M70.9 115.6v-.5h.1v.5M70.9 115.6h.1M70.9 115.6v.9M71 115.6v.9M71.5 116.8l.1 .1"/>
<path d="M71.6 116.9l.1 .2M75.6 110.3h1.1zM75.6 104h1.1zM75.6 104v6.3M75.7 110.3h.9zM75.7 104h.9zM75.7 104v6.3M76.6 104v6.3M76.7 104v6.3M80.4 104h.1M80.4 110.3h.1M167.3 102.9a2.02 2.02 0 0 1 2.9 .3 1.37 1.37 0 0 1-1.8 1 1.28 1.28 0 0 1-1.3-1z"/>
<path d="M187.3 109.8v5.2M187.4 114.6a2.1 2.1 0 0 1 3 .2 1.36 1.36 0 0 1-1.8 1.1 1.21 1.21 0 0 1-1.3-1.1zM187.4 109.4a2.1 2.1 0 0 1 3 .2 1.36 1.36 0 0 1-1.8 1.1 1.21 1.21 0 0 1-1.3-1.1zM190.5 109.8v5.2M199 116.9l-6.8 3.9M203.6 101.4h.6l.3 .3-.9 .7M204.4 101.9l-.5-.2-.3 .1h.3l.5 .1M29.6 140h.1M29.6 133.9v12.4M29.6 140h50.8M29.7 132v-.6h13.6v.6M30.9 133.9v.3h2.8v-.3"/>
<path d="M34.4 131.4v-1.6h4.2v1.6M35 133.9v.3h2.8M36 140h1M36 134.2v12.1M36.5 130.2a.41 .41 0 0 0-.4 .4 .41 .41 0 0 0 .4 .4M37 134.2v12.1M37.8 133.9v.3M38.1 133.9v.3h-.3M39.3 133.9v.3h2.8v-.3M41.2 123.2v-.7h13.6v.7M42.4 125v.3h2.8v-.3M44.7 132h6.6v1.9h-6.6"/>
<path d="M44.7 132h-16.4v1.9h16.4M44.7 132v1.9M45.9 122.5v-1.6h4.2v1.6M46.5 125v.3h.2M46.7 125v.3M47.5 140h1M47.5 125.3v6.7M47.5 133.9v12.4M48 121.4a.39 .39 0 0 1 .4 .3 .39 .39 0 0 1-.4 .4M48.5 125.3v6.7M48.5 133.9v12.4M49.5 125v.3h-2.8"/>
<path d="M50.8 125v.3h2.8v-.3M56.2 125h.1M56.2 123.2h6.6v1.8h-6.6M56.2 123.2h-16.4v1.8h16.4M56.2 123.2v1.8M58.9 140h1.1M58.9 125v21.3M60 125v21.3M61.1 130.8h13.2v1.8h-13.2zM62.3 130.8v-.7h10.7v.7M63.7 125.3v.8M63.7 127h3.4"/>
<path d="M64.4 132.6v.3h.9M65.3 132.6v.3M65.5 130.1v-1.6h4.3v1.6M66.6 127.6h.5M66.6 127.3v.3M67.1 126.7h-3.4l.2 .3M67.1 140h1.1M67.1 132.9v13.4M67.2 129.1v.5M67.7 132.6v.3h-2.4M68.2 126.7h3.5l-.3 .3M68.2 127.6h.5"/>
<path d="M68.2 132.6v13.7M68.2 127h3.5M68.7 127.6h-.5M68.7 127.3v.3M69.3 132.6l-1.1 .1M69.7 132.6v.3h2.4v-.3M71.5 120.8h.1v3.3h-.3v-2.1zM80.4 140h.1M29.6 146.3h.1M29.6 146.3h50.8M34.9 144.2h3.2zM34.9 144.2v2.1"/>
<path d="M36 146.3h1M36 146.3h-1.1h3.2M37 146.3h1.1M38.1 144.2v2.1M46.4 144.2h3.2zM46.4 144.2v2.1M47.5 146.3h-1.1h3.2M47.5 146.3h1M48.5 146.3h1.1M49.6 144.2v2.1M57.9 144.2v2.1M57.9 144.2h3.2z"/>
<path d="M58.9 146.3h1.1M58.9 146.3h-1h3.2M60 146.3h1.1M61.1 144.2v2.1M66.1 144.2v2.1M66.1 144.2h3.2zM67.1 146.3h1.1M67.1 146.3h-1h3.2M68.2 146.3h1.1M69.3 144.2v2.1M80.4 146.3h.1"/>
<circle cx="36.5" cy="49.5" r="2.19"/>
<circle cx="36.5" cy="49.5" r=".54"/>
<circle cx="36.5" cy="49.5" r="1.58"/>
<circle cx="36.5" cy="49.5" r="2.97"/>
<circle cx="39.4" cy="52.8" r="1.59"/>
<circle cx="48" cy="53.1" r="1.47"/>
<circle cx="48" cy="53.1" r="2.97"/>
<circle cx="48" cy="53.2" r=".52"/>
<circle cx="48" cy="53.1" r="1.58"/>
<circle cx="50.9" cy="52.8" r="1.58"/>
<circle cx="59.5" cy="50.2" r=".53"/>
<circle cx="59.5" cy="50.1" r="1.59"/>
<circle cx="59.5" cy="50.2" r="5.3"/>
<circle cx="59.5" cy="50.2" r="5.5"/>
<circle cx="59.5" cy="50.2" r="1.51"/>
<circle cx="59.5" cy="50.2" r="2.97"/>
<circle cx="62.4" cy="52.8" r="1.58"/>
<circle cx="67.7" cy="52.8" r="2.96"/>
<circle cx="67.7" cy="44.6" r=".35"/>
<circle cx="67.7" cy="52.8" r="1.58"/>
<circle cx="67.7" cy="52.8" r="1.1"/>
<circle cx="67.7" cy="52.8" r="1.59"/>
<circle cx="67.7" cy="44.6" r=".28"/>
<circle cx="67.7" cy="44.6" r=".54"/>
<circle cx="67.7" cy="52.8" r=".53"/>
<circle cx="76.1" cy="53.8" r=".54"/>
<circle cx="76.1" cy="52.7" r=".4"/>
<circle cx="33.8" cy="81.8" r="1.06"/>
<circle cx="36" cy="98.7" r=".4"/>
<circle cx="47.4" cy="91.7" r=".37"/>
<circle cx="55" cy="81.8" r="1.06"/>
<circle cx="67.4" cy="89" r=".39"/>
<circle cx="74" cy="81.8" r="1.06"/>
<circle cx="33.8" cy="107.2" r="1.06"/>
<circle cx="55" cy="107.2" r="1.06"/>
<circle cx="74" cy="107.2" r="1.06"/>
<circle cx="36.4" cy="130.6" r=".4"/>
<circle cx="48.1" cy="121.8" r=".4"/>
<circle cx="66.9" cy="129.3" r=".38"/>
<circle cx="33.8" cy="143.2" r="1.06"/>
<circle cx="55" cy="143.2" r="1.06"/>
<circle cx="74" cy="143.2" r="1.06"/>
</g>
<g fill="none" stroke="#000" stroke-width=".2">
<path d="M117 24.2h76.6l21.4 7.9M68.2 51.3l2.8-1.8 .4 .9zM132.3 42.9h-44.4l-19.7 8.4M156.7 67.9l-21.1 11h-53.2M239.8 63.7l25 75.6h-91.6M60.5 112.4l25.8 29.6h56M133.1 167.1h.8M133.1 166.2h.8M133.5 165.8v.9M138.3 169.7h.8M138.3 168.9h.8M138.7 168.5v.8"/>
<path d="M144.7 175h.8M144.7 174.2h.8M144.8 172.4h.9M144.8 171.6h.9M145.1 173.8v.8M145.2 171.1v.9M149.1 169.7h.8M149.1 168.9h.8M149.5 168.5v.8"/>
</g>
<g fill="none" stroke="#808080" stroke-width=".2">
<path d="M17 35.8h11.6M18 35.8l.5 3.4h-1zM18 35.8v29.7M17 65.5h11.6M17.5 62.2h1l-.5 3.3zM20.1 78.6h8.5M21.1 78.6l.5 3.3h-1zM21.1 78.6v67.7M20.1 146.3h8.5M20.6 143h1l-.5 3.3zM29.6 153.4l3.3-.5v1zM29.6 147.3v7.1"/>
<path d="M29.6 153.4h50.8M77.1 152.9l3.3 .5-3.3 .5zM80.4 147.3v7.1"/>
</g>
<path d="M29.6 51.5h50.8" fill="none" stroke="#000" stroke-width=".2" stroke-dasharray="15.2 1.3 1.3 1.3" stroke-dashoffset="1.3" stroke-linecap="butt"/>
<g fill="none" stroke="#c0c0c0" stroke-width=".2">
<path d="M68.3 159.7h50.3M93.7 153.3v44.9M118.6 153.3v49.9M118.6 157.2h34.9M153.5 153.3v49.9M153.5 158.1h43.1M172.5 153.3v28.6M184.4 153.3v28.6M196.6 153.3v49.9M266.7 153.3h-198.4v49.9M68.3 178.7h50.3M68.3 172.4h50.3"/>
<path d="M68.3 166h50.3M68.3 180h-41.6v23.2M118.6 177.7h35M153.5 167.6h43.1M153.5 162.8h43.1M153.5 172.4h43.1M153.5 177.1h43.1M196.6 162.7h70.1M68.3 198.2h85.2M68.3 191.4l85.2 .1M68.3 185.1h50.3M118.6 184.6h35"/>
<path d="M153.6 181.9h43M196.6 197.8h70.1M196.6 184.9h70.1M206.7 184.9v12.9M217.5 197.8v5.4M242.2 197.8v5.4M252.2 184.9v12.9"/>
</g>
<path d="M139.7 3.2v9.5M3.1 107.9h9.6M266.7 107.9h9.5M139.7 203.2v9.6" fill="none" stroke="#c0c0c0" stroke-width=".25"/>
<path d="M12.7 12.7h254v190.5h-254z" fill="none" stroke="#c0c0c0" stroke-width=".5"/>
<g fill="#000">
<path d="M156.4 67.7a.34 .34 0 0 0 .3 .5 .34 .34 0 0 0 .3-.5l-.3 .2 .3-.2a.33 .33 0 0 0-.6 0zM214.8 31.9a.34 .34 0 0 0 .1 .5 .34 .34 0 0 0 .4-.2l-.3-.1 .3 .1a.34 .34 0 0 0-.1-.4 .34 .34 0 0 0-.4 .1z"/>
<path d="M60.3 112.1a.34 .34 0 0 0 0 .6 .34 .34 0 0 0 .5-.2 .34 .34 0 0 0-.4-.4l.1 .3zM68.2 51.3l2.8-1.8 .4 .9zM239.5 63.6a.35 .35 0 0 0 .2 .5 .35 .35 0 0 0 .4-.4 .35 .35 0 0 0-.4-.3l.1 .3-.1-.3z"/>
</g>
<g fill="#808080">
<path d="M77.1 152.9l3.3 .5-3.3 .5zM29.6 153.4l3.3-.5v1z"/>
<path d="M21.1 78.6l.5 3.3h-1zM20.6 143h1l-.5 3.3zM18 35.8l.5 3.4h-1zM17.5 62.2h1l-.5 3.3z"/>
</g>
<text font-size="8.5" x="198.9" y="195.5">A</text>
<g font-size="8.1">
<text x="67.6" y="8.9">2</text>
<text x="207.3" y="8.9">1</text>
<text x="4.4" y="56.2">B</text>
<text x="270.4" y="56.2">B</text>
<text x="3.7" y="164.1">A</text>
<text x="269.7" y="164.1">A</text>
<text x="67.6" y="212.4">2</text>
<text x="207.3" y="212.4">1</text>
</g>
<text font-size="6.3" x="207.1" y="195.5">Main Assembly - AC</text>
<g font-size="4.7">
<text x="88.4" y="37.4">Staggered Gearset</text>
<text x="92.7" y="41.9">for inline pulling</text>
<text x="92.2" y="131.8">Set Screwed Gears</text>
<text x="86.8" y="136.4">that can be decoupled</text>
<text x="190.6" y="133.7">Custom Spool Diameters</text>
<text x="92" y="140.9">for better efficiency</text>
<text x="173.7" y="138.3">to maximize tangential velocity per RPM</text>
</g>
<g font-size="4.7" fill="#808080">
<text x="17" y="55.5" transform="rotate(-90 17 55.5)">3.50</text>
<text x="20.1" y="119" transform="rotate(-90 20.1 119)">8.00</text>
<text x="49.6" y="152.4">6.00</text>
</g>
<g font-size="4.2">
<text x="116.5" y="23.2">Wooden Frame for Cost Effectiveness</text>
<text x="88.6" y="67.5">Gears mounted via</text>
<text x="82.9" y="72.8">Aluminium plates through</text>
<text x="103.7" y="78">holes</text>
</g>
<g font-size="3.4">
<text x="197.8" y="166">TITLE:</text>
<text x="198.7" y="188.1">SIZE</text>
<text x="207.5" y="188.1">DWG. NO.</text>
<text x="256.5" y="188.2">REV</text>
<text x="198.8" y="201.7">SCALE: 1:5</text>
<text x="217.7" y="201.8">WEIGHT:</text>
<text x="244.5" y="201.7">SHEET 1 OF 1</text>
</g>
<text font-size="3" x="14" y="213.5">SOLIDWORKS Educational Product. For Instructional Use Only.</text>
<text font-size="2.4" x="119.8" y="156.2">UNLESS OTHERWISE SPECIFIED:</text>
<g font-size="2.2">
<text x="119.5" y="161.8">DIMENSIONS ARE IN INCHES</text>
<text x="154.8" y="161.4">DRAWN</text>
<text x="175.4" y="156.6">NAME</text>
<text x="187.9" y="156.7">DATE</text>
<text x="119.5" y="164.4">TOLERANCES:</text>
<text x="119.5" y="167.1">FRACTIONAL</text>
<text x="154.9" y="166.3">CHECKED</text>
<text x="119.5" y="169.7">ANGULAR: MACH</text>
<text x="119.5" y="172.4">TWO PLACE DECIMAL</text>
<text x="142.5" y="169.7">BEND</text>
<text x="154.8" y="170.9">ENG APPR.</text>
<text x="119.5" y="175">THREE PLACE DECIMAL</text>
<text x="154.9" y="175.7">MFG APPR.</text>
<text x="154.9" y="180.4">Q.A.</text>
<text x="154.9" y="184.6">COMMENTS:</text>
</g>
<g font-size="2.1">
<text x="75.5" y="195.7">NEXT ASSY</text>
<text x="100.9" y="195.7">USED ON</text>
<text x="86.9" y="201.5">APPLICATION</text>
<text x="123.1" y="201.6">DO NOT SCALE DRAWING</text>
</g>
<g font-size="2">
<text x="31.5" y="182.9">PROPRIETARY AND CONFIDENTIAL</text>
<text x="119.2" y="180.6">INTERPRET GEOMETRIC</text>
<text x="119.2" y="183.1">TOLERANCING PER:</text>
<text x="27.8" y="186.5">THE INFORMATION CONTAINED IN THIS</text>
<text x="27.8" y="189">DRAWING IS THE SOLE PROPERTY OF</text>
<text x="27.8" y="191.6">&lt;INSERT COMPANY NAME HERE&gt;. ANY</text>
<text x="119.1" y="186.7">MATERIAL</text>
<text x="27.8" y="194.1">REPRODUCTION IN PART OR AS A WHOLE</text>
<text x="27.8" y="196.6">WITHOUT THE WRITTEN PERMISSION OF</text>
<text x="119.1" y="193.5">FINISH</text>
<text x="27.8" y="199.1">&lt;INSERT COMPANY NAME HERE&gt; IS</text>
<text x="27.8" y="201.7">PROHIBITED.</text>
</g>
</svg>
